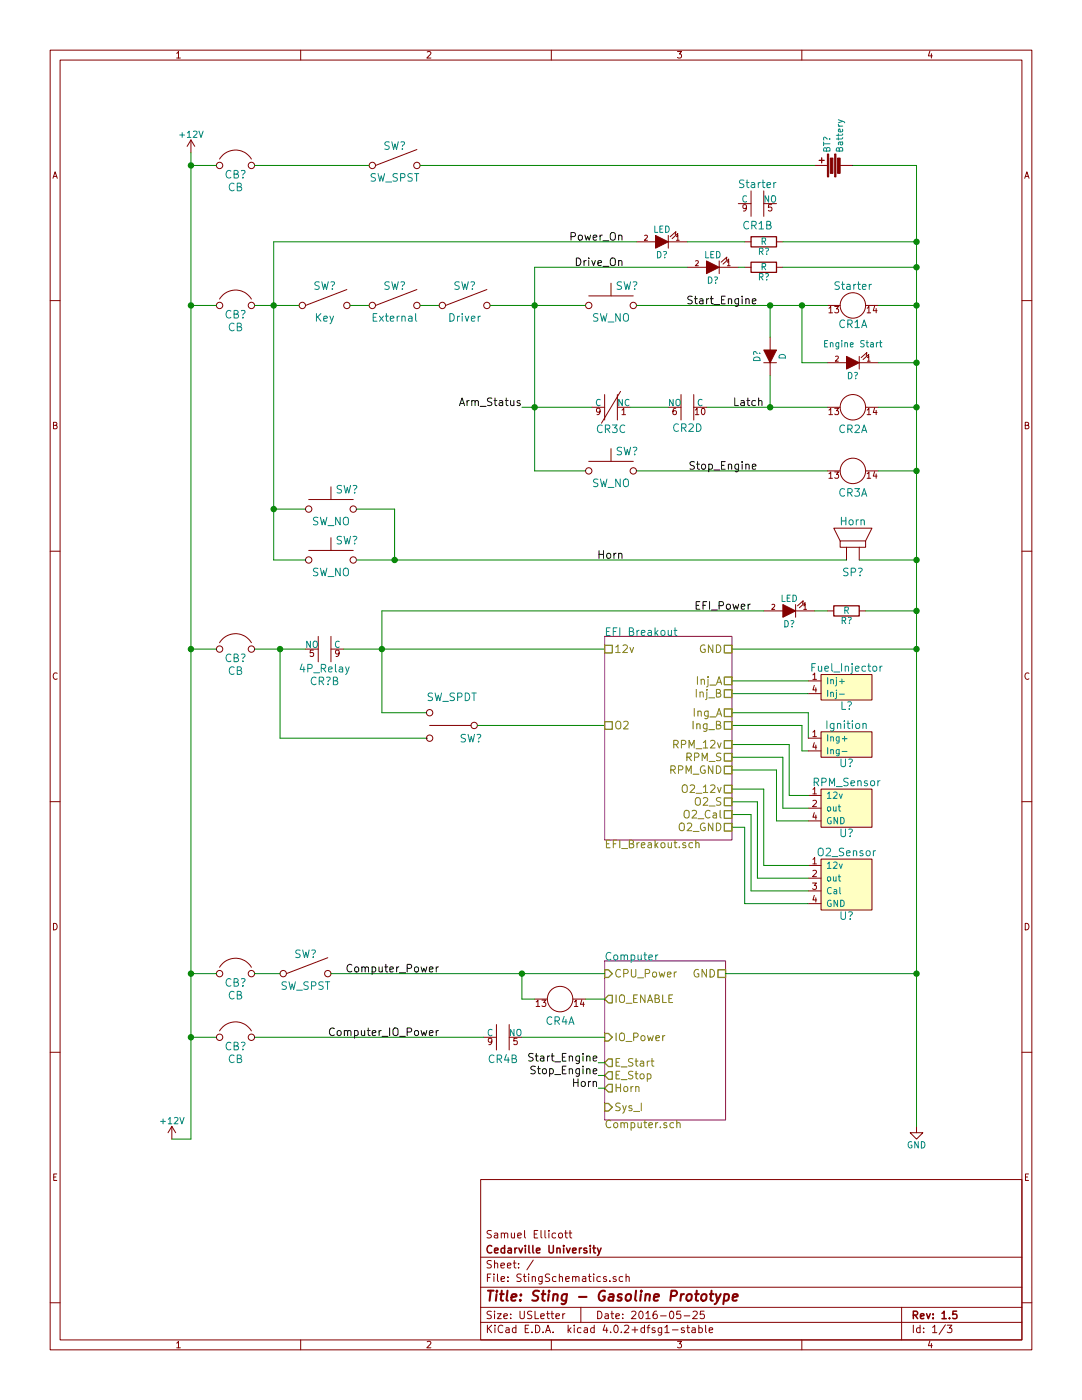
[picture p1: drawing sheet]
<svg xmlns="http://www.w3.org/2000/svg" width="216mm" height="279mm" viewBox="0 0 216 279" stroke-linecap="round" stroke-linejoin="round" font-family="sans-serif">
<g fill="none" stroke="#840000" stroke-width=".2">
<path d="M10 10h195.9v259.4h-195.9zM12 12h191.9v255.4h-191.9zM60 10v2M110 10v2M160 10v2M38.1 27.9l-.8 1.3M38.1 27.9v2.6M38.1 27.9l.8 1.3M43.8 31.8a3.7 3.7 0 0 1 6.4 0M83.2 29.8l-8.3 3.2M149.9 38.1v5.1M152.4 38.1v5.1"/>
<path d="M162.6 33h2.5M167.6 33h2.6M10 60h2M43.8 59.7a3.7 3.7 0 0 1 6.4 0M69.2 57.8l-8.2 3.2M83.2 57.8l-8.3 3.2M97.2 57.8l-8.3 3.2M117.5 59.1h8.9M121.9 56.5v2.6M127 48.3h3.8M133.3 47v2.5M133.3 48.3h3.9"/>
<path d="M134.7 46.9l.2-.7-1.2 1M135.1 47.2l.2-.6-1.2 1M137.2 53.3h3.8M143.5 52.1v2.5M143.5 53.3h3.8M144.9 51.9l.1-.6-1.1 1M145.3 52.3l.1-.6-1.1 1M147.3 40.6h2.6M148.6 53.3h1.3M148.6 48.3h1.3M154.9 53.3h1.3M154.9 48.3h1.3"/>
<path d="M203.9 60h2M120.6 78.7v5.1M123.2 78.7v5.1M123.8 78.1l-3.8 6.4M135.9 78.7v5.1M138.4 78.7v5.1M152.4 72.4h2.5M153.7 67.3v2.6M153.7 72.4v2.5M165.1 72.4h3.8M171.4 72.4h3.9M171.4 71.1v2.6"/>
<path d="M172.8 71l.2-.6-1.2 1M173.2 71.4l.2-.7-1.2 1.1M61.6 99.7h8.9M66 97.2v2.5M117.5 92.1h8.9M118.1 81.3h2.5M121.9 89.5v2.6M10 110h2M61.6 109.9h8.9M66 107.3v2.6M167.6 108h5.1v1.2h-5.1zM167.6 108l-1.2-2.6h7.6l-1.3 2.6"/>
<path d="M168.9 109.2v2.6M171.4 109.2v2.6M203.9 110h2M43.8 128.3a3.7 3.7 0 0 1 6.4 0M63.5 127v5.1M66 127v5.1M66 129.5h2.6M152.4 121.9h3.8M158.7 120.7v2.5M158.7 121.9h3.9M160.1 120.5l.2-.6-1.2 1M160.5 120.9l.2-.6-1.2 1"/>
<path d="M161.3 135.9h2.5M161.3 138.4h2.5M163.8 134.6h10.2v5.1h-10.2zM165.1 121.9h1.3M171.4 121.9h1.3M10 160h2M85.1 147.3h.1M85.7 144.8h8.3M161.3 158.8h2.5M161.3 147.3h2.5M161.3 149.9h2.5M163.8 157.5h10.2v7.6h-10.2z"/>
<path d="M163.8 146.1h10.2v5h-10.2zM203.9 160h2M161.3 172.7h2.5M161.3 175.3h2.5M161.3 177.8h2.5M161.3 161.3h2.5M161.3 163.8h2.5M163.8 171.5h10.2v10.1h-10.2zM43.8 193a3.7 3.7 0 0 1 6.4 0M65.4 191.1l-8.3 3.2M161.3 180.3h2.5M10 210h2"/>
<path d="M43.8 205.7a3.7 3.7 0 0 1 6.4 0M96.5 207h2.6M99.1 204.5v5.1M101.6 204.5v5.1M203.9 210h2M34.3 224.8l-.8 1.3M34.3 224.8v2.5M34.3 224.8l.8 1.3M95.9 235.4h108v32h-108zM182.9 224.8v1.3h1.2l-1.2 1.2-1.3-1.2h1.3M10 260h2M95.9 256.9h108"/>
<path d="M95.9 250.9h108M106.4 251.5l-1.3 1.9M111.5 246.2l.2-.1 .5 .1v.6l-.1 .2-.4 .1-.2-.2zM112.7 246.1h.5M112.9 245.6v1.3l.3 .2M113.5 246.1h.6M113.7 245.6v1.3l.4 .2M121.7 255.6v.2M122.9 254.8a.37 .37 0 0 0-.6 .2l.1 .2 .5 .1 .1 .2-.2 .3-.5-.1M124.3 254.8h-.5l-.3 .2 .1 .6 .2 .2 .5-.1M124.9 254.9l.2-.1h.4l.1 1M124.9 254.3v1.5"/>
<path d="M203.9 260h2M60 267.4v2M95.9 263.9h108M95.9 260.9h108M110 267.4v2M110.9 262.7l.7-.2v-.2l-.4-.1-.3 .2 .1 .7h.6M112.3 262.2v1M112.7 262.2l-.4 .3M115.9 260.9v3M134.2 265.4h1.1M135.8 261.7h-.7l-.1 .7 .2-.1h.5l.2 .2-.1 .5-.2 .2-.6-.2M136.5 262.6h1.1"/>
<path d="M136.5 265a.37 .37 0 0 0-.6 .2l.1 .2 .5 .1 .1 .2-.2 .3-.5-.1M137 265h.6M137.2 264.5v1.3l.4 .2M138.1 265h.6v1M138.3 261.8l.6-.1 .2 .4-.9 1.1h.9M138.7 265.3l-.4 .1-.3 .2 .3 .4 .4-.1M139.4 265h.5l.3 .3-.2 .6h-.6M139.4 264.5v1.5M140.5 261.7h-.7l-.1 .7 .2-.1h.5l.2 .2-.1 .5-.2 .2-.6-.2M140.8 264.5v1.3l.2 .2M141.5 265.5l.7-.2v-.3h-.5l-.2 .2 .1 .7h.6M160 267.4v2"/>
<path d="M179.9 260.9v6.5M188.6 264.4l-1.2 1.9M189 264.5h.9l-.5 .5 .5 .2v.6l-.2 .2-.7-.2"/>
<circle cx="43.8" cy="33" r=".63"/>
<circle cx="50.2" cy="33" r=".63"/>
<circle cx="74.3" cy="33" r=".63"/>
<circle cx="83.2" cy="33" r=".63"/>
<circle cx="43.8" cy="61" r=".63"/>
<circle cx="50.2" cy="61" r=".63"/>
<circle cx="60.3" cy="61" r=".63"/>
<circle cx="69.2" cy="61" r=".63"/>
<circle cx="74.3" cy="61" r=".63"/>
<circle cx="83.2" cy="61" r=".63"/>
<circle cx="88.3" cy="61" r=".63"/>
<circle cx="97.2" cy="61" r=".63"/>
<circle cx="117.5" cy="61" r=".63"/>
<circle cx="126.4" cy="61" r=".63"/>
<circle cx="170.2" cy="61" r="2.54"/>
<circle cx="117.5" cy="94" r=".63"/>
<circle cx="126.4" cy="94" r=".63"/>
<circle cx="170.2" cy="94" r="2.54"/>
<circle cx="170.2" cy="81.3" r="2.54"/>
<circle cx="61.6" cy="111.8" r=".63"/>
<circle cx="61.6" cy="101.6" r=".63"/>
<circle cx="70.5" cy="101.6" r=".63"/>
<circle cx="70.5" cy="111.8" r=".63"/>
<circle cx="43.8" cy="129.5" r=".63"/>
<circle cx="50.2" cy="129.5" r=".63"/>
<circle cx="85.7" cy="147.3" r=".63"/>
<circle cx="85.7" cy="142.2" r=".63"/>
<circle cx="94.6" cy="144.8" r=".63"/>
<circle cx="43.8" cy="194.3" r=".63"/>
<circle cx="50.2" cy="194.3" r=".63"/>
<circle cx="56.5" cy="194.3" r=".63"/>
<circle cx="65.4" cy="194.3" r=".63"/>
<circle cx="111.8" cy="199.4" r="2.54"/>
<circle cx="43.8" cy="207" r=".63"/>
<circle cx="50.2" cy="207" r=".63"/>
</g>
<path d="M118.3 249.1h.5M118.5 248.6v1.3l.3 .2M119.2 249.1l.4 1M119.9 249.1l-.5 1.3-.2 .2M190.9 261.7h-.7l-.1 .7 .2-.1h.5l.2 .2-.1 .5-.2 .2-.6-.2" fill="none" stroke="#840000" stroke-width=".3"/>
<path d="M140.1 258.4l.3-.1h.5l.1 .3-.1 .6a.54 .54 0 0 1-.5 .4 .54 .54 0 0 1-.5-.4zM141.6 258.3h.8M142 257.6l-.2 1.7 .1 .2 .3 .1M142.8 258.3l.4 1.3M143.8 258.3l-.9 1.8-.3 .2M144.6 258.3a.65 .65 0 0 1 .8 .1l-.1 1a.67 .67 0 0 1-.9 .1M144.6 258.3l-.3 2M146.2 258.9l1-.2-.1-.4h-.5l-.3 .2-.1 1 .2 .1 .6-.1" fill="none" stroke="#840000" stroke-width=".41"/>
<g fill="#840000" stroke="#840000" stroke-width=".2">
<path d="M166.5 30.7h.3v4.6h-.3z"/>
<path d="M165.1 30.7h.3v4.6h-.3z"/>
<path d="M167.1 31.5h.5v3.1h-.5z"/>
<path d="M165.7 31.5h.5v3.1h-.5z"/>
<path d="M152.4 69.9h2.5l-1.2 2.5z"/>
<path d="M168.9 71.1l2.5 1.3-2.5 1.3z"/>
<path d="M141 52.1l2.5 1.2-2.5 1.3z"/>
<path d="M130.8 47l2.5 1.3-2.5 1.2z"/>
<path d="M156.2 120.7l2.5 1.2-2.5 1.3z"/>
</g>
<path d="M163.4 32h1.1M164 31.5v1M149.9 52.3h5v2.1h-5zM149.9 47.2h5v2.1h-5zM166.4 120.9h5v2h-5z" fill="none" stroke="#840000" stroke-width=".25"/>
<g fill="none" stroke="#008484" stroke-width=".2">
<path d="M154.8 36.4l-.4 .3M167.3 23.9l1.2 .4 .1 .2M173.9 56.7l-.4 .3M82.9 62.6v1.3l.3 .2M175.5 68.4h.5M175.7 68v1l.3 .2M133.3 125.8v.8a.38 .38 0 0 0 .7 .1M134 125.8v1M134.5 125.8h.6M134.7 125.3v1.3l.4 .2M167.5 136h1M167.5 138.5h1"/>
<path d="M175.6 132.9v1.1M176 132.9l-.4 .3M168 147.4h1M168 150h1M172.2 144.5l.1-.1a.36 .36 0 0 1 .5 .2v.8M130.8 190.6v1M131.3 190.6l-.5 .3"/>
</g>
<g fill="none" stroke="#008400" stroke-width=".2">
<path d="M38.1 33h5.1M38.1 30.5v196.8h-3.8M50.8 33h22.9M83.8 33h78.8M170.2 33h12.7v191.8M127 48.3h-72.4v63.5h6.4M137.2 53.3h-30.5v40.7h10.1M137.2 48.3h11.4M147.3 53.3h1.3M156.2 48.3h26.7M156.2 53.3h26.7M38.1 61h5.1"/>
<path d="M50.8 61h8.9M69.8 61h3.9M83.8 61h3.8M97.8 61h19M127 61h38.1M153.7 61v6.3M153.7 74.9v6.4M160 61v11.4h5.1M175.3 61h7.6M175.3 72.4h7.6M104.1 81.3h14M125.7 81.3h7.6"/>
<path d="M127 94h38.1M141 81.3h24.1M175.3 81.3h7.6M175.3 94h7.6M54.6 101.6h6.4M71.1 101.6h7.6v10.2M71.1 111.8h97.8M171.4 111.8h11.5M38.1 129.5h5.1M50.8 129.5h10.2M55.9 129.5v17.8h29.2M68.6 129.5h52"/>
<path d="M146 129.5h36.9M146 135.9h15.3M146 138.4h15.3M152.4 121.9h-76.2v20.3h8.9M162.6 121.9h2.5M172.7 121.9h10.2M95.2 144.8h25.4M146 144.8h14v5.1h1.3M146 142.2h15.3v5.1M146 157.5h6.4v15.2h8.9M146 148.6h11.5v10.2h3.8M146 151.1h10.2v10.2h5.1"/>
<path d="M146 153.7h8.9v10.1h6.4M146 160h5.1v15.3h10.2M146 162.6h3.9v15.2h11.4M146 165.1h2.6v15.2h12.7M38.1 194.3h5.1M50.8 194.3h5.1M66 194.3h54.6M104.1 194.3v5.1h2.6M116.8 199.4h3.8M144.8 194.3h38.1M38.1 207h5.1M50.8 207h45.7"/>
<path d="M104.1 207h16.5M119.4 212.1h1.2M119.4 214.6h1.2M119.4 217.2h1.2"/>
</g>
<g fill="#008400" stroke="#008400" stroke-width=".25">
<circle cx="38.1" cy="33" r=".51"/>
<circle cx="38.1" cy="61" r=".51"/>
<circle cx="38.1" cy="129.5" r=".51"/>
<circle cx="160" cy="61" r=".51"/>
<circle cx="153.7" cy="61" r=".51"/>
<circle cx="153.7" cy="81.3" r=".51"/>
<circle cx="182.9" cy="61" r=".51"/>
<circle cx="182.9" cy="72.4" r=".51"/>
<circle cx="182.9" cy="81.3" r=".51"/>
<circle cx="182.9" cy="94" r=".51"/>
<circle cx="54.6" cy="61" r=".51"/>
<circle cx="54.6" cy="101.6" r=".51"/>
<circle cx="182.9" cy="111.8" r=".51"/>
<circle cx="182.9" cy="48.3" r=".51"/>
<circle cx="182.9" cy="53.3" r=".51"/>
<circle cx="78.7" cy="111.8" r=".51"/>
<circle cx="76.2" cy="129.5" r=".51"/>
<circle cx="55.9" cy="129.5" r=".51"/>
<circle cx="182.9" cy="121.9" r=".51"/>
<circle cx="182.9" cy="129.5" r=".51"/>
<circle cx="38.1" cy="194.3" r=".51"/>
<circle cx="38.1" cy="207" r=".51"/>
<circle cx="182.9" cy="194.3" r=".51"/>
<circle cx="104.1" cy="194.3" r=".51"/>
<circle cx="106.7" cy="61" r=".51"/>
<circle cx="106.7" cy="81.3" r=".51"/>
</g>
<g fill="#ffffc2" stroke="#ffffc2" stroke-width=".2">
<path d="M163.8 171.5h10.2v10.1h-10.2z"/>
<path d="M163.8 157.5h10.2v7.6h-10.2z"/>
<path d="M163.8 134.6h10.2v5.1h-10.2z"/>
<path d="M163.8 146.1h10.2v5h-10.2z"/>
</g>
<path d="M120.6 127h25.4v40.6h-25.4zM120.6 191.8h24.2v31.7h-24.2z" fill="none" stroke="#840084" stroke-width=".2"/>
<path d="M138.2 168.2h-.4l-.3 .3v.4l.1 .2h.6M138.8 168.3l.1-.1a.36 .36 0 0 1 .6 .2v.8M138.8 167.7v1.5M129.9 211.8h.6M130.1 211.3v1.3l.4 .2M135.1 224.2v-.1a.36 .36 0 0 1 .6 .2v.8M135.1 223.5v1.6" fill="none" stroke="#848400" stroke-width=".2"/>
<g fill="none" stroke="#848400" stroke-width=".25">
<path d="M120.6 128.8h1.6v1.5h-1.6zM144.5 128.8h1.5v1.5h-1.5zM144.5 135.1h1.5v1.6h-1.5zM144.5 137.7h1.5v1.5h-1.5zM120.6 144h1.6v1.5h-1.6zM144.5 141.5h1.5v1.5h-1.5zM144.5 144h1.5v1.5h-1.5zM144.5 147.8h1.5v1.6h-1.5zM144.5 150.4h1.5v1.5h-1.5zM144.5 152.9h1.5v1.5h-1.5zM144.5 156.7h1.5v1.5h-1.5zM144.5 159.3h1.5v1.5h-1.5z"/>
<path d="M144.5 161.8h1.5v1.5h-1.5zM144.5 164.3h1.5v1.6h-1.5zM120.6 193.5h.8l.8 .8-.8 .8h-.8zM121.4 198.6h.8v1.6h-.8l-.8-.8zM143.3 193.5h1.5v1.6h-1.5zM120.6 206.2h.8l.8 .8-.8 .8h-.8zM121.4 211.3h.8v1.6h-.8l-.8-.8zM121.4 213.9h.8v1.5h-.8l-.8-.8zM121.4 216.4h.8v1.5h-.8l-.8-.7zM120.6 220.2h.8l.8 .8-.8 .7h-.8z"/>
</g>
<path d="M138.1 59.2a.62 .62 0 0 0-.8 .1v.4l.7 .3v.5a.62 .62 0 0 1-.8 .1M70.2 192.6a.72 .72 0 0 0-1 .5 .72 .72 0 0 0 .7 .9l.3-.2M87.5 193l-.5 .3M66.7 205.3a.72 .72 0 0 0-1 .5 .72 .72 0 0 0 .7 .9l.3-.2M87.5 205.7l-.5 .3M106.4 210.3a.62 .62 0 0 0-.8 .1v.4l.7 .4v.4a.62 .62 0 0 1-.8 .1" fill="none" stroke="#000" stroke-width=".2"/>
<text font-size="2.8" fill="#840000" x="96.9" y="259.7">Title: Sting - Gasoline Prototype</text>
<g font-size="2.1" fill="#008484">
<text x="76.4" y="29.9">SW?</text>
<text x="44.8" y="35.6">CB?</text>
<text x="45.5" y="38.2">CB</text>
<text x="73.7" y="36.2">SW_SPST</text>
<text x="147.7" y="37.5">Starter</text>
<text x="148.3" y="45.8">CR1B</text>
<text x="62.4" y="57.8">SW?</text>
<text x="76.4" y="57.8">SW?</text>
<text x="90.3" y="57.8">SW?</text>
<text x="122.7" y="57.8">SW?</text>
<text x="166.8" y="57.8">Starter</text>
<text x="44.8" y="63.6">CB?</text>
<text x="62.8" y="64.2">Key</text>
<text x="74.5" y="64.2">External</text>
<text x="89.6" y="64.2">Driver</text>
<text x="118" y="64.2">SW_NO</text>
<text x="167.3" y="65.5">CR1A</text>
<text x="45.5" y="66.1">CB</text>
<text x="119" y="86.4">CR3C</text>
<text x="134.3" y="86.2">CR2D</text>
<text x="167.3" y="86.4">CR2A</text>
<text x="122.7" y="90.9">SW?</text>
<text x="66.9" y="98.5">SW?</text>
<text x="118" y="97.2">SW_NO</text>
<text x="167.3" y="99.1">CR3A</text>
<text x="62.2" y="104.8">SW_NO</text>
<text x="167.7" y="104.8">Horn</text>
<text x="66.9" y="108.6">SW?</text>
<text x="62.2" y="115">SW_NO</text>
<text x="168.1" y="115">SP?</text>
<text x="120.6" y="126.9">EFI Breakout</text>
<text x="44.8" y="132.1">CB?</text>
<text x="45.5" y="134.7">CB</text>
<text x="60" y="134.2">4P_Relay</text>
<text x="61.8" y="136.7">CR?B</text>
<text x="162.3" y="134">Fuel_Injector</text>
<text x="85" y="139.9">SW_SPDT</text>
<text x="167.6" y="141.7">L?</text>
<text x="91.6" y="148.2">SW?</text>
<text x="165.1" y="145.5">Ignition</text>
<text x="167.5" y="153.1">U?</text>
<text x="162.4" y="156.9">RPM_Sensor</text>
<text x="167.5" y="167.1">U?</text>
<text x="163.3" y="170.9">O2_Sensor</text>
<text x="167.5" y="183.6">U?</text>
<text x="58.6" y="191.2">SW?</text>
<text x="120.6" y="191.7">Computer</text>
<text x="44.8" y="196.9">CB?</text>
<text x="55.9" y="197.5">SW_SPST</text>
<text x="45.5" y="199.4">CB</text>
<text x="44.8" y="209.6">CB?</text>
<text x="108.9" y="204.5">CR4A</text>
<text x="45.5" y="212.1">CB</text>
<text x="97.5" y="212.1">CR4B</text>
</g>
<g font-size="2.1">
<text x="114" y="48">Power_On</text>
<text x="115" y="53.1">Drive_On</text>
<text x="138" y="60.7">Start_Engine</text>
<text x="92.2" y="81">Arm_Status</text>
<text x="146.7" y="81">Latch</text>
<text x="138.2" y="93.7">Stop_Engine</text>
<text x="119.5" y="111.5">Horn</text>
<text x="139" y="121.7">EFI_Power</text>
<text x="70.1" y="194.1">Computer_Power</text>
<text x="66.6" y="206.8">Computer_IO_Power</text>
<text x="106.3" y="211.8">Start_Engine</text>
<text x="106.4" y="214.4">Stop_Engine</text>
<text x="114.4" y="216.9">Horn</text>
</g>
<g font-size="2.1" fill="#848400">
<text x="122.6" y="130.3">12v</text>
<text x="139.4" y="130.3">GND</text>
<text x="138.9" y="136.7">Inj_A</text>
<text x="138.2" y="143">Ing_A</text>
<text x="138.9" y="139.2">Inj_B</text>
<text x="122.6" y="145.5">O2</text>
<text x="134.7" y="149.4">RPM_12v</text>
<text x="138.2" y="145.5">Ing_B</text>
<text x="133.5" y="154.4">RPM_GND</text>
<text x="136.8" y="151.9">RPM_S</text>
<text x="136.6" y="158.2">O2_12v</text>
<text x="138.7" y="160.8">O2_S</text>
<text x="135.4" y="165.9">O2_GND</text>
<text x="136.8" y="163.3">O2_Cal</text>
<text x="120.6" y="169.3">EFI_Breakout.sch</text>
<text x="122.6" y="195.1">CPU_Power</text>
<text x="138.1" y="195.1">GND</text>
<text x="122.6" y="200.2">IO_ENABLE</text>
<text x="122.6" y="207.8">IO_Power</text>
<text x="122.6" y="212.9">E_Start</text>
<text x="122.6" y="215.4">E_Stop</text>
<text x="122.6" y="217.9">Horn</text>
<text x="122.6" y="221.7">Sys_I</text>
<text x="120.6" y="225.1">Computer.sch</text>
</g>
<g font-size="2.1" fill="#840000">
<text x="96.9" y="250.1">Cedarville University</text>
<text x="96.9" y="247.1">Samuel Ellicott</text>
<text x="96.9" y="255.8">File: StingSchematics.sch</text>
<text x="96.9" y="253.1">Sheet: /</text>
<text x="96.9" y="263.2">Size: USLetter</text>
<text x="118.9" y="263.2">Date: 2016-05-25</text>
<text x="181.9" y="263.2">Rev: 1.5</text>
<text x="96.9" y="266">KiCad E.D.A. kicad 4.0.2+dfsg1-stable</text>
<text x="181.9" y="266">Id: 1/3</text>
</g>
<g font-size="1.8" fill="#840000">
<text x="35" y="11.6">1</text>
<text x="85" y="11.6">2</text>
<text x="135" y="11.6">3</text>
<text x="185" y="11.6">4</text>
<text x="10.4" y="35.6">A</text>
<text x="204.3" y="35.6">A</text>
<text x="148.1" y="42.2">9</text>
<text x="153.2" y="42.2">5</text>
<text x="165.4" y="62.5">13</text>
<text x="173" y="62.5">14</text>
<text x="118.9" y="82.8">9</text>
<text x="124" y="82.8">1</text>
<text x="134.1" y="82.8">6</text>
<text x="138.7" y="82.8">10</text>
<text x="165.4" y="82.8">13</text>
<text x="173" y="82.8">14</text>
<text x="10.4" y="85.6">B</text>
<text x="204.3" y="85.6">B</text>
<text x="165.4" y="95.5">13</text>
<text x="173" y="95.5">14</text>
<text x="61.7" y="131.1">5</text>
<text x="66.8" y="131.1">9</text>
<text x="10.4" y="135.6">C</text>
<text x="162.1" y="135.6">1</text>
<text x="204.3" y="135.6">C</text>
<text x="162.1" y="138.2">4</text>
<text x="162.1" y="147.1">1</text>
<text x="162.1" y="149.6">4</text>
<text x="162.1" y="158.5">1</text>
<text x="162.1" y="161">2</text>
<text x="162.1" y="163.6">4</text>
<text x="162.1" y="172.5">1</text>
<text x="162.1" y="175">2</text>
<text x="162.1" y="177.5">3</text>
<text x="10.4" y="185.6">D</text>
<text x="162.1" y="180.1">4</text>
<text x="204.3" y="185.6">D</text>
<text x="107" y="200.9">13</text>
<text x="114.6" y="200.9">14</text>
<text x="97.3" y="208.5">9</text>
<text x="102.4" y="208.5">5</text>
<text x="10.4" y="235.6">E</text>
<text x="204.3" y="235.6">E</text>
<text x="35" y="269">1</text>
<text x="85" y="269">2</text>
<text x="135" y="269">3</text>
<text x="185" y="269">4</text>
</g>
<g font-size="1.8" fill="#008484">
<text x="36" y="27.5">+12V</text>
<text x="165.7" y="30.5" transform="rotate(-90 165.7 30.5)">BT?</text>
<text x="168.2" y="30.1" transform="rotate(-90 168.2 30.1)">Battery</text>
<text x="148" y="40.4">C</text>
<text x="152.3" y="40.4">NO</text>
<text x="130.3" y="46.4">LED</text>
<text x="130.9" y="51.5">D?</text>
<text x="140.5" y="51.5">LED</text>
<text x="151.2" y="50.9">R?</text>
<text x="151.8" y="53.9">R</text>
<text x="151.8" y="48.8">R</text>
<text x="141" y="56.6">D?</text>
<text x="151.2" y="55.9">R?</text>
<text x="156.8" y="71.8" transform="rotate(-90 156.8 71.8)">D</text>
<text x="164.9" y="69.3">Engine Start</text>
<text x="151.7" y="72.3" transform="rotate(-90 151.7 72.3)">D?</text>
<text x="169" y="75.6">D?</text>
<text x="118.7" y="81">C</text>
<text x="123.2" y="81">NC</text>
<text x="133.3" y="81">NO</text>
<text x="139.1" y="81">C</text>
<text x="155.7" y="120.1">LED</text>
<text x="156.3" y="125.2">D?</text>
<text x="167.7" y="124.5">R?</text>
<text x="168.3" y="122.5">R</text>
<text x="60.9" y="129.3">NO</text>
<text x="66.7" y="129.3">C</text>
<text x="164.8" y="136.5">Inj+</text>
<text x="164.8" y="139.1">Inj-</text>
<text x="164.8" y="148">Ing+</text>
<text x="164.8" y="150.5">Ing-</text>
<text x="164.8" y="159.4">12v</text>
<text x="164.8" y="161.9">out</text>
<text x="164.8" y="164.5">GND</text>
<text x="164.8" y="173.4">12v</text>
<text x="164.8" y="175.9">out</text>
<text x="164.8" y="178.4">Cal</text>
<text x="164.8" y="181">GND</text>
<text x="97.2" y="206.8">C</text>
<text x="101.5" y="206.8">NO</text>
<text x="32.2" y="224.3">+12V</text>
<text x="180.9" y="229.2">GND</text>
</g>
<g font-size="1.4" fill="#840000">
<text x="128.5" y="48">2</text>
<text x="134.9" y="48">1</text>
<text x="138.7" y="53.1">2</text>
<text x="145" y="53.1">1</text>
<text x="166.6" y="72.1">2</text>
<text x="173" y="72.1">1</text>
<text x="153.9" y="121.7">2</text>
<text x="160.3" y="121.7">1</text>
</g>
</svg>
